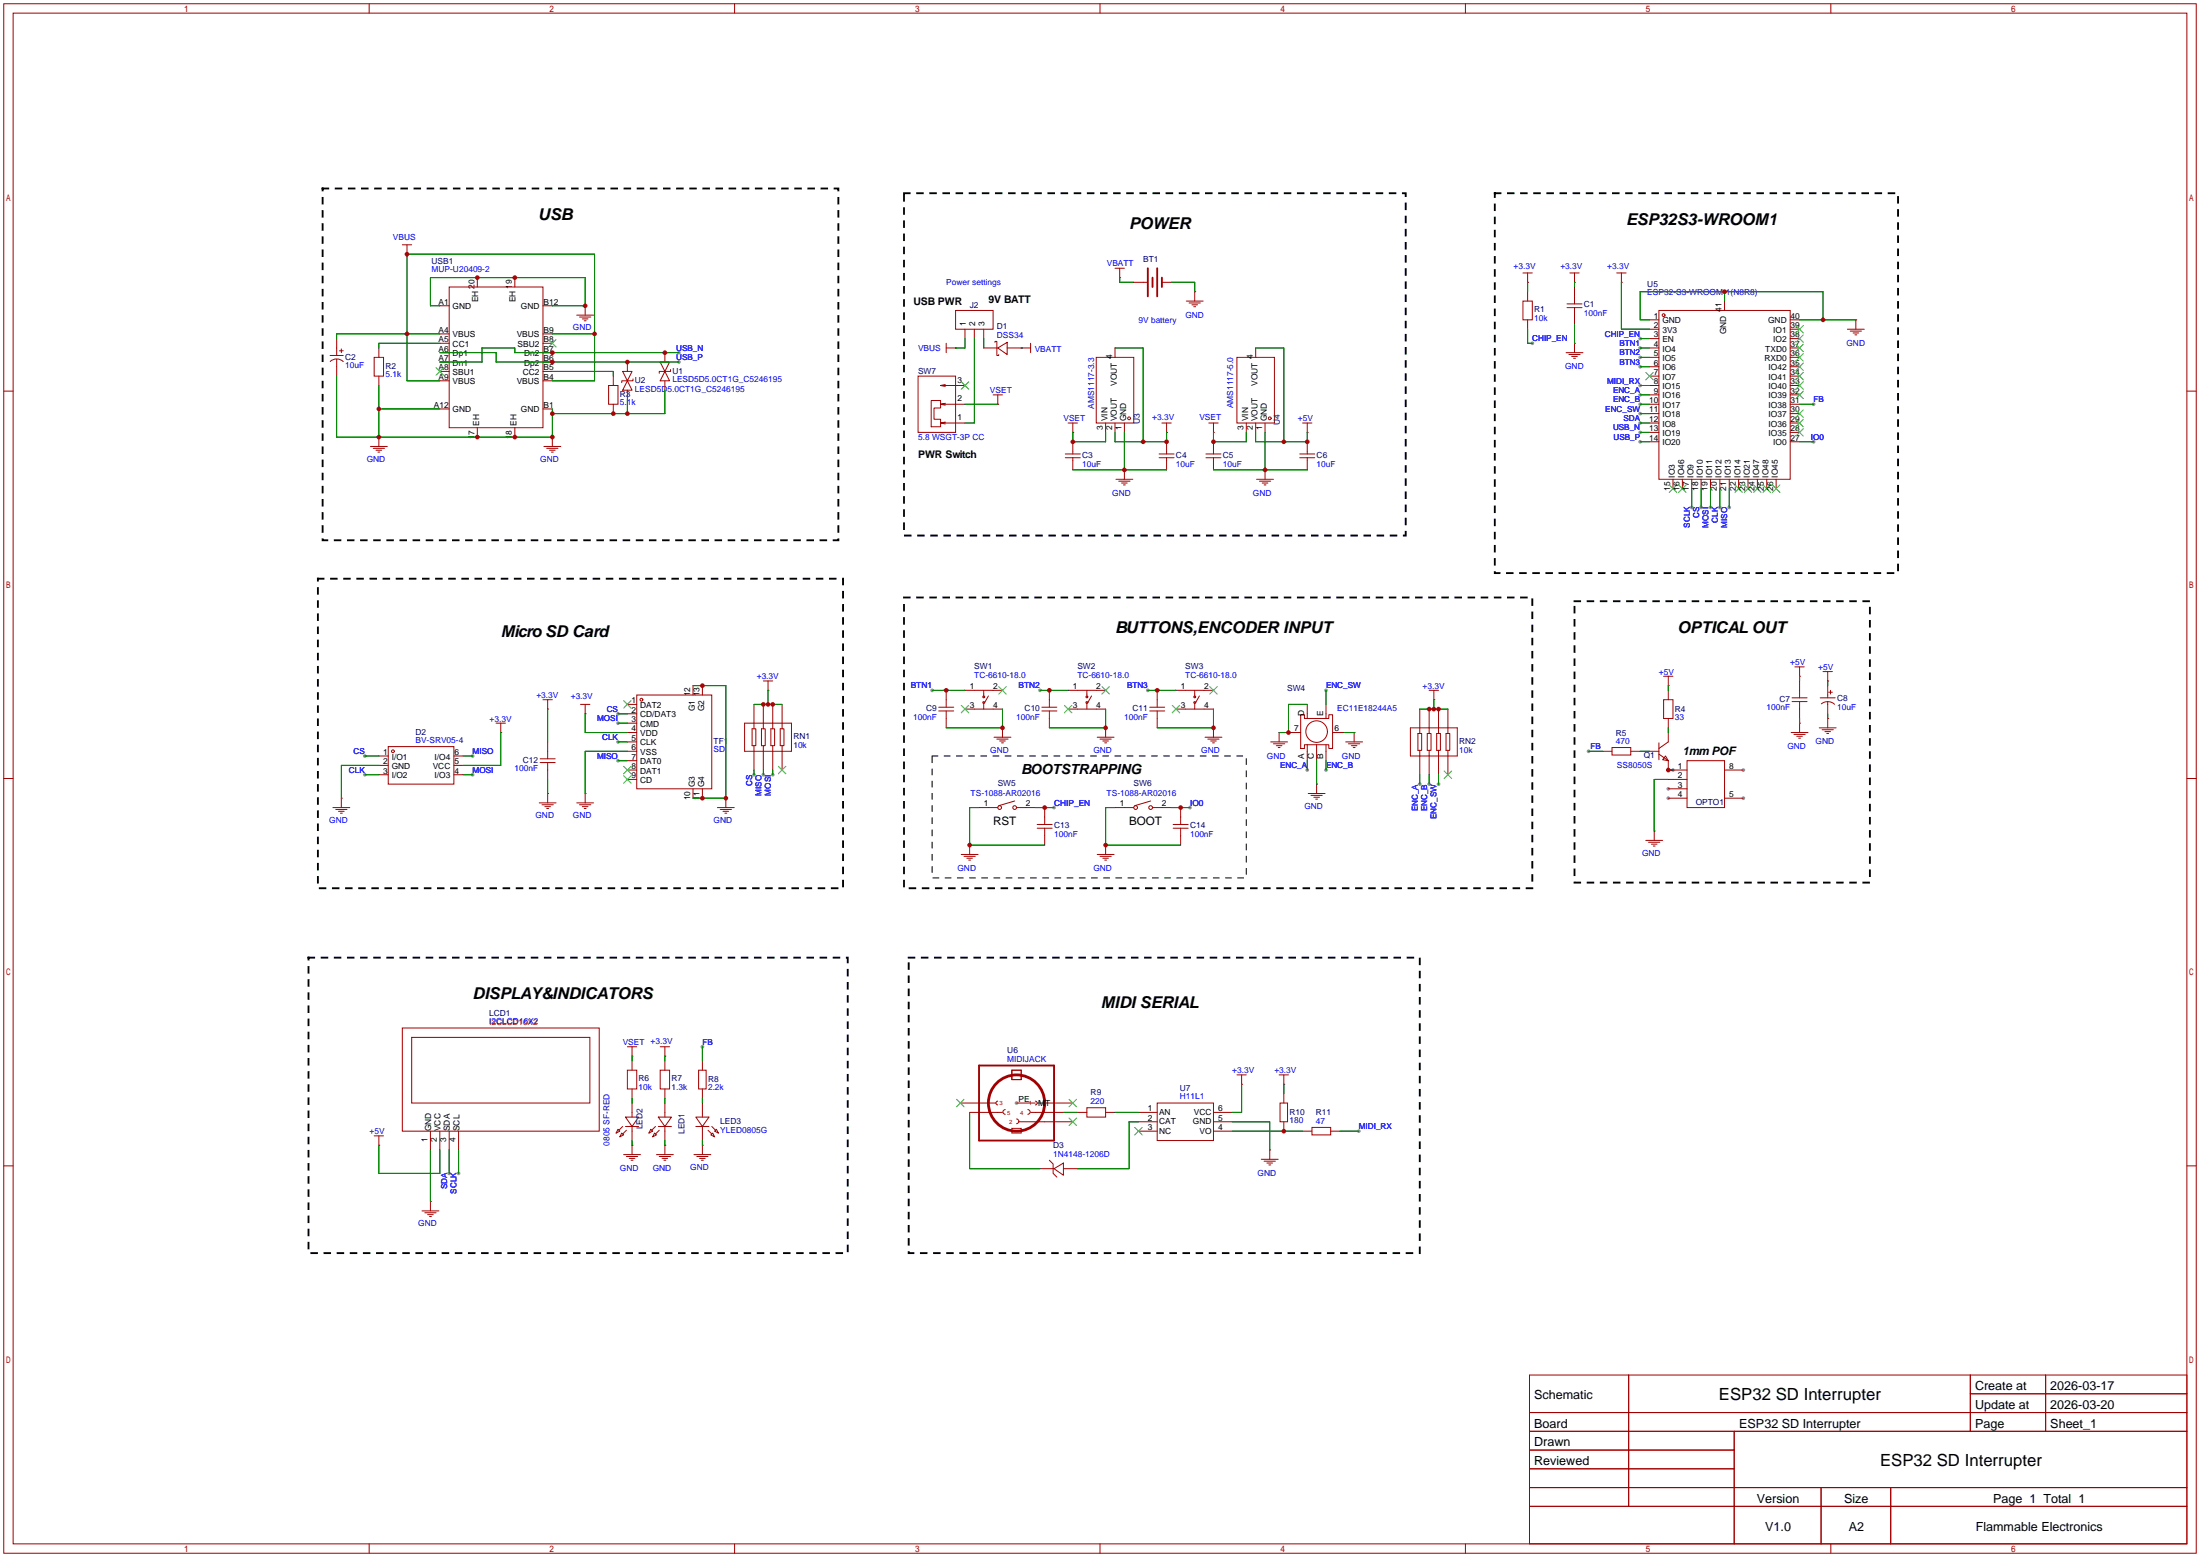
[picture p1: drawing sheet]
<svg xmlns="http://www.w3.org/2000/svg" width="596mm" height="422mm" viewBox="0 0 596 422" stroke-linecap="round" stroke-linejoin="round" font-family="sans-serif">
<g fill="#999">
<circle cx="275.3" cy="298.7" r=".51"/>
<circle cx="472.2" cy="208.5" r=".51"/>
<circle cx="472.2" cy="216.2" r=".51"/>
<circle cx="451.9" cy="216.2" r=".51"/>
<circle cx="451.9" cy="213.6" r=".51"/>
<circle cx="183.9" cy="98" r=".51"/>
<circle cx="183.9" cy="95.5" r=".51"/>
<circle cx="444.2" cy="91.7" r=".51"/>
<circle cx="285.5" cy="218.7" r=".51"/>
<circle cx="491.2" cy="119.6" r=".51"/>
<circle cx="322.3" cy="218.7" r=".51"/>
<circle cx="415" cy="93" r=".51"/>
<circle cx="444.2" cy="117.1" r=".51"/>
<circle cx="444.2" cy="119.6" r=".51"/>
<circle cx="444.2" cy="114.6" r=".51"/>
<circle cx="458.2" cy="137.4" r=".51"/>
<circle cx="444.2" cy="94.2" r=".51"/>
<circle cx="444.2" cy="96.8" r=".51"/>
<circle cx="444.2" cy="99.3" r=".51"/>
<circle cx="310.9" cy="186.9" r=".51"/>
<circle cx="281.7" cy="186.9" r=".51"/>
<circle cx="252.5" cy="186.9" r=".51"/>
<circle cx="491.2" cy="109.5" r=".51"/>
<circle cx="430.3" cy="203.5" r=".51"/>
<circle cx="121.7" cy="317.8" r=".51"/>
<circle cx="124.2" cy="317.8" r=".51"/>
<circle cx="460.8" cy="137.4" r=".51"/>
<circle cx="463.3" cy="137.4" r=".51"/>
<circle cx="468.4" cy="137.4" r=".51"/>
<circle cx="465.8" cy="137.4" r=".51"/>
<circle cx="167.4" cy="193.3" r=".51"/>
<circle cx="167.4" cy="195.8" r=".51"/>
<circle cx="167.4" cy="200.9" r=".51"/>
<circle cx="167.4" cy="206" r=".51"/>
<circle cx="98.8" cy="204.7" r=".51"/>
<circle cx="98.8" cy="209.8" r=".51"/>
<circle cx="128" cy="209.8" r=".51"/>
<circle cx="128" cy="204.7" r=".51"/>
<circle cx="354.1" cy="208.5" r=".51"/>
<circle cx="359.2" cy="208.5" r=".51"/>
<circle cx="359.2" cy="186.9" r=".51"/>
<circle cx="444.2" cy="112" r=".51"/>
<circle cx="444.2" cy="109.5" r=".51"/>
<circle cx="444.2" cy="106.9" r=".51"/>
<circle cx="204.2" cy="209.8" r=".51"/>
<circle cx="206.8" cy="209.8" r=".51"/>
<circle cx="209.3" cy="209.8" r=".51"/>
<circle cx="384.6" cy="212.3" r=".51"/>
<circle cx="389.6" cy="212.3" r=".51"/>
<circle cx="387.1" cy="212.3" r=".51"/>
<circle cx="368" cy="306.3" r=".51"/>
<circle cx="444.2" cy="104.4" r=".51"/>
<circle cx="453.1" cy="208.5" r=".51"/>
<circle cx="190.2" cy="283.5" r=".51"/>
</g>
<g fill="none" stroke="#a10000" stroke-width=".27">
<path d="M1 1h593.9v419.6h-593.9zM3.6 3.6h588.7v414.5h-588.7zM100 1v2.6M199 1v2.6M297.9 1v2.6M396.9 1v2.6M495.9 1v2.6M109 66.3h2.5M110.2 68.8h.1M110.2 66.3v2.5M121.7 77.7h25.4v38.1h-25.4zM129.3 75.2v2.5"/>
<path d="M139.4 75.2v2.5M302 72.6h2.5M303.3 75.2h.1M303.3 72.6v2.6M307.1 76.5h3.5M314.7 76.5h2.5M323.6 79h.1M323.6 79v2.5M412.5 73.9h2.5M413.8 76.5h.1M413.8 73.9v2.6M413.8 79v2.5"/>
<path d="M425.2 73.9h2.5M426.5 76.5h.1M426.5 73.9v2.6M426.5 77.7v4.6M437.9 73.9h2.5M439.2 76.5h.1M439.2 73.9v2.6M89.4 96.3h3.6M89.4 97.9a2.54 2.54 0 0 1 3.6 0M91.2 91.7v4.6M91.2 97.3v4.6M91.9 95h1.1"/>
<path d="M92.5 94.5v1M101.3 96.8h2.6v5.1h-2.6zM102.6 94.2v2.6M119.1 98h2.6M119.1 95.5h2.6M119.1 93h2.6M119.1 90.4h2.6M119.1 82.8h2.6M147.1 98h2.5M147.1 95.5h2.5M147.1 93h2.5M147.1 90.4h2.5"/>
<path d="M147.1 82.8h2.5M156.2 85.3h4.6M157 85.9h3M157.7 86.4h1.6M158.2 86.9h.5M158.5 82.8h.1M158.5 82.8v2.5M169.9 98v2.6M178.8 98h2.6l-1.3 2.6zM180.1 95.5v2.5M256.3 94.2h2.5M256.3 93v2.5"/>
<path d="M258.8 84.1h10.2v5.1h-10.2zM258.8 94.2h.1M261.4 89.2v2.5M263.9 89.2v2.5M266.4 94.2h3.9M266.4 89.2v2.5M269.5 92.7v-.2h.5v3.8h.5v-.3M270.3 94.2l2.5-1.5v3.3zM272.8 94.2h6.3M276.6 94.2h.1M279.1 93v2.5M296.9 96.8h10.2v17.8h-10.2z"/>
<path d="M302 94.2v2.6M321.3 81.5h4.6M322.1 82h3M322.8 82.5h1.6M323.3 83.1h.5M335 96.8h10.2v17.8h-10.2zM340.1 94.2v2.6M412.5 81.5h2.5v5.1h-2.5zM413.8 86.6v2.6M424.2 95.5h4.6M424.4 83.3h4.1M424.4 82.3h4.1"/>
<path d="M424.9 96h3.1M425.7 96.5h1.5M426.2 97h.5M426.5 93h.1M426.5 83.3v4.6M426.5 93v2.5M446.8 86.6h2.5M446.8 89.2h2.5M446.8 91.7h2.5M446.8 94.2h2.5M446.8 96.8h2.5M446.8 99.3h2.5"/>
<path d="M449.3 84.1h35.6v45.7h-35.6zM467.1 81.5v2.6M484.9 86.6h2.5M484.9 89.2h2.5M484.9 91.7h2.5M484.9 94.2h2.5M484.9 96.8h2.5M484.9 99.3h2.5M500.4 89.2h4.6M501.1 89.7h3.1M501.9 90.2h1.5M502.4 90.7h.5"/>
<path d="M502.7 86.6h.1M502.7 86.6v2.6M1 105.9h2.6M102.6 118.4h.1M102.6 101.9v2.5M102.6 118.4v2.5M119.1 110.7h2.6M119.1 103.1h2.6M119.1 100.6h2.6M129.3 115.8v2.6M139.4 115.8v2.6M147.1 110.7h2.5"/>
<path d="M147.1 103.1h2.5M147.1 100.6h2.5M149.6 118.4h.1M149.6 118.4v2.5M164.8 104.4h2.6v5.1h-2.6zM166.1 101.9v2.5M166.1 109.5v2.5M168.7 100.6h2.5l-1.3 2.5zM169.9 103.1l1.3 2.6h-2.5zM169.9 105.7v2.5M171.4 102.6v.5h-3v.5M180.1 100.6l1.3 2.5h-2.6z"/>
<path d="M180.1 103.1v2.6M181.6 100.1v.5h-3v.5M248.7 101.9h10.1v15.2h-10.1zM252.2 108.5h2.6v2h-1.8v3h1.8v2.1h-2.6zM254.8 104.4l1.2 .2M254.8 109.5l1.2 .2M254.8 114.6l1.2 .2M256 104.1l-1.2 .3h6.6M256 109.2l-1.2 .3h6.6M256 114.3l-1.2 .3h6.6M269 106.9h2.5M270.3 109.5h.1"/>
<path d="M270.3 106.9v2.6M289.3 114.6h2.5M290.6 117.1h.1M290.6 114.6v2.5M290.6 119.6v3.3M299.5 114.6v2.5M302 114.6v2.5M304.5 114.6v2.5M314.7 114.6h2.5M316 117.1h.1M316 114.6v2.5M316 119.6v3.3"/>
<path d="M327.4 114.6h2.5M328.7 117.1h.1M328.7 114.6v2.5M328.7 119.6v3.3M337.6 114.6v2.5M340.1 114.6v2.5M342.6 114.6v2.5M352.8 114.6h2.5M354.1 117.1h.1M354.1 114.6v2.5M354.1 119.6v3.3M446.8 101.9h2.5"/>
<path d="M446.8 104.4h2.5M446.8 106.9h2.5M446.8 109.5h2.5M446.8 112h2.5M446.8 114.6h2.5M446.8 117.1h2.5M446.8 119.6h2.5M484.9 101.9h2.5M484.9 104.4h2.5M484.9 106.9h2.5M484.9 109.5h2.5M484.9 112h2.5"/>
<path d="M484.9 114.6h2.5M484.9 117.1h2.5M484.9 119.6h2.5M592.3 105.9h2.6M100.3 120.9h4.6M101.1 121.4h3M101.9 121.9h1.5M102.4 122.4h.5M147.3 120.9h4.6M148.1 121.4h3M148.8 121.9h1.6M149.4 122.4h.5"/>
<path d="M288.5 124h4.1M288.5 122.9h4.1M290.6 124v3.3M302.3 129.8h4.5M303 130.3h3.1M303.8 130.8h1.5M304.3 131.3h.5M304.5 127.3h.1M304.5 127.3v2.5M313.9 124h4.1M313.9 122.9h4.1M316 124v3.3"/>
<path d="M326.6 124h4.1M326.6 122.9h4.1M328.7 124v3.3M340.4 129.8h4.5M341.1 130.3h3.1M341.9 130.8h1.5M342.4 131.3h.5M342.6 127.3h.1M342.6 127.3v2.5M352 124h4.1M352 122.9h4.1M354.1 124v3.3"/>
<path d="M453.1 129.8v2.5M455.7 129.8v2.5M458.2 129.8v2.5M460.8 129.8v2.5M463.3 129.8v2.5M465.8 129.8v2.5M468.4 129.8v2.5M470.9 129.8v2.5M473.5 129.8v2.5M476 129.8v2.5M478.5 129.8v2.5M481.1 129.8v2.5"/>
<path d="M134.4 195.8h2.5M135.6 198.4h.1M135.6 195.8v2.6M147.1 189.5h2.5M148.3 192h.1M148.3 189.5v2.5M157.2 190.8h2.6M158.5 193.3h.1M158.5 190.8v2.5M169.9 198.4h2.6M169.9 195.8h2.6M169.9 193.3h2.6"/>
<path d="M169.9 190.8h2.6M172.5 188.2h20.3v25.4h-20.3zM187.7 185.7v2.5M190.2 185.7v2.5M201.7 195.8h12.7v7.7h-12.7zM203.7 197.4h1v4.5h-1zM204.2 190.8v6.6M206.2 197.4h1.1v4.5h-1.1zM206.8 190.8v6.6M206.8 184.4h2.5M208 186.9h.1M208 184.4v2.5"/>
<path d="M208.8 197.4h1v4.5h-1zM209.3 190.8v6.6M211.3 197.4h1v4.5h-1zM211.8 190.8v6.6M254.3 192.5h4M254.3 191.5h4M256.3 186.9v4.6M256.3 192.5v4.6M261.4 192h10.1M261.4 186.9h10.1M266.4 186.9v1.8M266.4 190.2v1.8"/>
<path d="M267.7 188.5l-1 1.7M269.2 199.6h4.6M271.5 197.1h.1M271.5 197.1v2.5M282.2 192.5h4.1M282.2 191.5h4.1M284.2 186.9v4.6M284.2 192.5v4.6M289.3 192h10.2M289.3 186.9h10.2M294.4 186.9v1.8M294.4 190.2v1.8"/>
<path d="M295.7 188.5l-1.1 1.7M297.2 199.6h4.6M299.5 197.1h.1M299.5 197.1v2.5M311.4 192.5h4.1M311.4 191.5h4.1M313.4 186.9v4.6M313.4 192.5v4.6M318.5 192h10.2M318.5 186.9h10.2M323.6 186.9v1.8M323.6 190.2v1.8"/>
<path d="M324.9 188.5l-1.1 1.7M326.4 199.6h4.6M328.7 197.1h.1M328.7 197.1v2.5M346.5 198.4h.1M346.5 198.4v2.5M349 198.4h3.3M352.3 193.5h1v1.1h6.6v-1.1h1v9.2h-1v-1h-6.6v1h-1zM354.1 190.8v3.8M359.2 190.8v3.8M360.9 198.4h3.3M366.8 198.4h.1"/>
<path d="M366.8 198.4v2.5M382 197.1h12.7v7.6h-12.7zM384 198.6h1.1v4.6h-1.1zM384.6 192v6.6M386.6 198.6h1v4.6h-1zM387.1 186.9h2.5M387.1 192v6.6M388.4 189.5h.1M388.4 186.9v2.6M389.1 198.6h1v4.6h-1zM389.6 192v6.6M391.7 198.6h1v4.6h-1z"/>
<path d="M392.2 192v6.6M450.6 189.5h2.5v5.1h-2.5zM450.6 183.1h2.5M451.9 185.7h.1M451.9 198.4v2.5l-2.6 1.8M451.9 183.1v2.6M451.9 186.9v2.6M451.9 194.6v2.5M485.1 198.4h4.6M485.4 189h4.1M485.4 190h4.1M485.9 198.9h3"/>
<path d="M486.2 180.6h2.5M486.7 199.4h1.5M487.2 199.9h.5M487.4 183.1h.1M487.4 195.8h.1M487.4 180.6v2.5M487.4 184.4v4.6M487.4 190v4.6M487.4 195.8v2.6M492.8 197.1h4.5M493 189h4.1M493.3 190.6a2.74 2.74 0 0 1 3.6 .1"/>
<path d="M493.5 197.6h3.1M493.8 181.9h2.5M494.3 198.1h1.5M494.8 198.6h.5M495 184.4h.1M495 194.6h.1M495 181.9v2.5M495 185.7v3.3M495 190v3.3M495 194.6v2.5M495.3 187.5h1M495.8 186.9v1.1"/>
<path d="M1 210.8h2.6M90.2 218.7h4.5M90.9 219.2h3.1M91.7 219.7h1.5M92.5 216.2h.1M92.5 216.2v2.5M102.6 204.7h2.6M102.6 207.3h2.6M102.6 209.8h2.6M105.2 202.2h17.7v10.1h-17.7zM122.9 204.7h2.6M122.9 207.3h2.6"/>
<path d="M122.9 209.8h2.6M146 217.4h4.6M146.3 205.5h4.1M146.3 206.5h4.1M146.8 217.9h3.1M147.6 218.4h1.5M148.1 218.9h.5M148.3 214.9h.1M148.3 200.9v4.6M148.3 206.5v4.6M148.3 214.9v2.5M156.2 217.4h4.6"/>
<path d="M157 217.9h3M157.7 218.4h1.6M158.2 218.9h.5M158.5 214.9h.1M158.5 214.9v2.5M169.9 203.5h2.6M169.9 211.1h2.6M169.9 208.5h2.6M169.9 206h2.6M169.9 200.9h2.6M187.7 213.6v2.6M190.2 213.6v2.6"/>
<path d="M194.3 218.7h4.6M195.1 219.2h3M195.8 219.7h1.6M196.6 216.2h.1M196.6 216.2v2.5M204.2 201.9v6.6M206.8 201.9v6.6M209.3 201.9v6.6M211.8 201.9v6.6M265.2 218.7h5.1M270 200.2h3M270.8 200.7h1.5"/>
<path d="M271.3 201.2h.5M274.8 216.9l-4.3 1.3M275.3 218.7h5.1M283 218.7v4.6M297.9 200.2h3.1M298.7 200.7h1.5M299.2 201.2h.5M302 218.7h5.1M311.7 216.9l-4.4 1.3M312.2 218.7h5M319.8 218.7v4.6M327.2 200.2h3"/>
<path d="M327.9 200.7h1.5M328.4 201.2h.5M344.2 200.9h4.5M344.9 201.4h3.1M345.7 201.9h1.5M346.2 202.4h.5M354.1 201.7v4.3M354.3 214.9h4.6M355.1 215.4h3M355.9 215.9h1.5M356.4 216.4h.5M356.6 212.3h.1"/>
<path d="M356.6 201.7v4.3M356.6 212.3v2.6M359.2 201.7v4.3M364.5 200.9h4.6M365.3 201.4h3M366 201.9h1.5M366.5 202.4h.5M384.6 203.2v6.6M387.1 203.2v6.6M389.6 203.2v6.6M392.2 203.2v6.6M434.1 203.5h2.5"/>
<path d="M436.6 202.4h5.1v2.1h-5.1zM441.7 203.5h2.5M446.8 203.5h2.5M449.3 201.2v4.5M449.3 204.2l2.6 1.8M451.1 204.7l.8 1.3-1.6-.3zM451.9 206v2.5h5M451.9 211.1h5M451.9 216.2h5M451.9 213.6h5M456.9 206h10.2v12.7h-10.2zM467.1 208.5h5.1"/>
<path d="M467.1 216.2h5.1M592.3 210.8h2.6M92.2 220.2h.5M196.3 220.2h.5M260.3 231.4h4.6M261.1 231.9h3.1M261.9 232.4h1.5M262.4 232.9h.5M262.6 228.9h.1M262.6 228.9v2.5M280.9 224.3h4.1M280.9 223.3h4.1"/>
<path d="M283 224.3v4.6M297.2 231.4h4.6M297.9 231.9h3.1M298.7 232.4h1.5M299.2 232.9h.5M299.5 228.9h.1M299.5 228.9v2.5M317.8 224.3h4M317.8 223.3h4M319.8 224.3v4.6M445.8 227.6h4.5M446.5 228.1h3.1"/>
<path d="M447.3 228.6h1.5M447.8 229.1h.5M448.1 225h.1M448.1 225v2.6M109 278.4h53.3v27.9h-53.3zM111.5 280.9h48.3v17.8h-48.3zM169.9 289.8h2.6v5.1h-2.6zM169.9 283.5h2.6M171.2 286h.1M171.2 283.5v2.5M171.2 287.3v2.5M171.2 294.9v2.5"/>
<path d="M171.2 298.7v3.8M178.8 289.8h2.6v5.1h-2.6zM178.8 283.5h2.6M180.1 286h.1M180.1 283.5v2.5M180.1 287.3v2.5M180.1 294.9v2.5M180.1 298.7v3.8M189.2 289.8h2.1v5.1h-2.1zM190.2 287.3v2.5M190.2 294.9v2.5M190.2 298.7v3.8"/>
<path d="M260.1 298.7h9.6M270.3 298.2a.51 .51 0 0 0-.6 .5 .51 .51 0 0 0 .6 .5M274.1 289.8h2.5v2.6h-2.5zM275.3 298.7h5.1M280.4 298.2a.51 .51 0 0 1 .5 .5 .51 .51 0 0 1-.5 .5M280.9 298.7h9.7M294.4 300h5.1v2.5h-5.1zM313.4 298.7h15.3v10.2h-15.3zM335 291.1h2.6M336.3 293.6h.1M336.3 291.1v2.5M346.5 291.1h2.5"/>
<path d="M346.7 298.7h2v5.1h-2zM347.7 293.6h.1M347.7 291.1v2.5M347.7 296.2v2.5M1 315.7h2.6M101.3 307.6h2.6M102.6 310.1h.1M102.6 307.6v2.5M116.6 306.3v5.1M119.1 306.3v5.1M121.7 306.3v5.1M124.2 306.3v5.1"/>
<path d="M167.4 305.8l.5 .5-1 .5zM168.4 306.8l.5 .5-1 .5zM168.7 305.1l-1.1 1M168.9 312.7h4.6M169.4 302.5h3.6l-1.8 2.6zM169.4 305.1h3.6M169.7 306.1l-1 1M169.7 313.2h3M170.4 313.7h1.6M170.9 314.2h.5M171.2 310.1h.1M171.2 305.1v3.8"/>
<path d="M171.2 310.1v2.6M176.3 305.8l.5 .5-1 .5zM177.3 306.8l.5 .5-1 .5zM177.5 305.1l-1 1M177.8 312.7h4.6M178.3 302.5h3.6l-1.8 2.6zM178.3 305.1h3.6M178.6 306.1l-1.1 1M178.6 313.2h3M179.3 313.7h1.5M179.8 314.2h.5M180.1 310.1h.1"/>
<path d="M180.1 305.1v3.8M180.1 310.1v2.6M188 312.7h4.5M188.5 302.5h3.5l-1.8 2.6zM188.5 305.1h3.5M188.7 313.2h3.1M189.5 313.7h1.5M190 314.2h.5M190.2 310.1h.1M190.2 305.1v3.8M190.2 310.1v2.6M191.8 306.1l1 1"/>
<path d="M192.8 305.1l1 1M193 306.8l.5 1-1-.5zM193.5 306.3l.6-.5 .5 1zM262.6 301.2h8.9M272.3 300.5a.64 .64 0 0 0-.6 .6 .64 .64 0 0 0 .6 .7M274.1 305.6h2.5v1.2h-2.5zM275.3 303a.63 .63 0 0 1 .7 .7 .63 .63 0 0 1-.7 .6M275.8 303.8h14.8M278.4 300.5a.64 .64 0 0 1 .6 .6 .64 .64 0 0 1-.6 .7M279.1 301.2h8.9M281.7 316.5h3.8M284.2 314.2l1 1v2.6l1.1 1"/>
<path d="M285.5 316.5l2.5-1.5v3.3zM288 316.5h3.8M291.8 301.2h2.6M299.5 301.2h2.5M308.4 306.3h5M308.4 301.2h5M308.4 303.8h5M328.7 306.3h5.1M328.7 301.2h5.1M328.7 303.8h5.1M341.6 313.9h4.6M342.4 314.5h3"/>
<path d="M343.2 315h1.5M343.7 315.5h.5M343.9 311.4h.1M343.9 311.4v2.5M347.7 303.8v2.5M352.8 306.3h2.5M355.3 305.3h5.1v2h-5.1zM360.4 306.3h2.6M592.3 315.7h2.6M114.3 327.9h4.6M115.1 328.4h3M115.8 328.9h1.5"/>
<path d="M116.3 329.4h.5M116.6 325.4h.1M116.6 325.4v2.5M414.3 372.4h178v45.7h-178zM441.1 372.4v35.5M533.7 372.4v15.2M533.7 377.4h58.6M554.1 372.4v15.2M414.3 382.5h178M414.3 387.6h178M414.3 392.7h55.4M414.3 397.8h55.4"/>
<path d="M469.7 387.6v30.5M100 418.1v2.5M199 418.1v2.5M297.9 418.1v2.5M396.9 418.1v2.5M414.3 402.8h178M414.3 407.9h178M493.2 402.8v15.3M495.9 418.1v2.5M512.1 402.8v15.3"/>
<circle cx="450.6" cy="85.3" r=".38"/>
<circle cx="305.8" cy="113.3" r=".38"/>
<circle cx="343.9" cy="113.3" r=".38"/>
<circle cx="173.7" cy="189.5" r=".38"/>
<circle cx="266.4" cy="188.7" r=".25"/>
<circle cx="266.4" cy="190.2" r=".25"/>
<circle cx="294.4" cy="188.7" r=".25"/>
<circle cx="294.4" cy="190.2" r=".25"/>
<circle cx="323.6" cy="190.2" r=".25"/>
<circle cx="323.6" cy="188.7" r=".25"/>
<circle cx="356.6" cy="198.1" r="2.92"/>
<circle cx="106.4" cy="203.5" r=".38"/>
<circle cx="270.8" cy="218.7" r=".51"/>
<circle cx="274.8" cy="218.7" r=".51"/>
<circle cx="307.6" cy="218.7" r=".51"/>
<circle cx="311.7" cy="218.7" r=".51"/>
</g>
<g fill="none" stroke="#3c3" stroke-width=".27">
<path d="M118.1 99.6l2 2M120.1 99.6l-2 2M148.6 91.9l2 2.1M150.6 91.9l-2 2.1M486.4 98.3l2 2M486.4 95.8l2 2M486.4 93.2l2 2M486.4 90.7l2 2M486.4 88.1l2 2.1M488.4 98.3l-2 2M488.4 95.8l-2 2M488.4 93.2l-2 2"/>
<path d="M488.4 90.7l-2 2M488.4 88.1l-2 2.1M260.3 103.4l2.1 2M262.4 103.4l-2.1 2M445.8 100.8l2 2.1M447.8 100.8l-2 2.1M486.4 116.1l2 2M486.4 113.5l2 2.1M486.4 111l2 2M486.4 105.9l2 2M486.4 103.4l2 2M486.4 100.8l2 2.1"/>
<path d="M488.4 116.1l-2 2M488.4 113.5l-2 2.1M488.4 111l-2 2M488.4 105.9l-2 2M488.4 103.4l-2 2M488.4 100.8l-2 2.1M452.1 131.3l2.1 2M454.2 131.3l-2.1 2M454.7 131.3l2 2M456.7 131.3l-2 2M469.9 131.3l2 2M471.9 131.3l-2 2"/>
<path d="M472.4 131.3l2.1 2M474.5 131.3l-2.1 2M475 131.3l2 2M477 131.3l-2 2M477.5 131.3l2.1 2M479.6 131.3l-2.1 2M480.1 131.3l2 2M482.1 131.3l-2 2M168.9 189.7l2 2.1M170.9 189.7l-2 2.1M260.3 191l2.1 2M262.4 191l-2.1 2"/>
<path d="M270.5 185.9l2 2.1M272.5 185.9l-2 2.1M288.3 191l2 2M290.3 191l-2 2M298.4 185.9l2.1 2.1M300.5 185.9l-2.1 2.1M317.5 191l2 2M319.5 191l-2 2M327.7 185.9l2 2.1M329.7 185.9l-2 2.1M168.9 210.1l2 2M168.9 207.5l2 2"/>
<path d="M170.9 210.1l-2 2M170.9 207.5l-2 2M210.8 207.5l2.1 2M212.9 207.5l-2.1 2M391.2 208.8l2 2M393.2 208.8l-2 2M259.1 297.7l2 2M261.1 297.7l-2 2M289.6 297.7l2 2M291.6 297.7l-2 2M289.6 302.8l2 2M291.6 302.8l-2 2"/>
<path d="M307.3 305.3l2.1 2M309.4 305.3l-2.1 2"/>
</g>
<path d="M310.9 72.6v7.7M312.2 75.2v2.5M313.4 72.6v7.7M314.7 75.2v2.5M265.2 288.5h20.3v20.4h-20.3z" fill="none" stroke="#a10000" stroke-width=".51"/>
<circle cx="275.3" cy="298.7" r="7.6" fill="none" stroke="#a10000" stroke-width=".76"/>
<path d="M87.4 51.1h139.7v95.2h-139.7zM244.9 52.3h135.8v92.7h-135.8zM404.9 52.3h109.2v102.9h-109.2zM86.1 156.7h142.2v83.8h-142.2zM244.9 161.8h170.1v78.7h-170.1zM426.5 162.8h80v76.2h-80zM83.6 259.3h146v80h-146zM246.1 259.3h138.5v80h-138.5z" fill="none" stroke="#000" stroke-width=".51" stroke-dasharray="1.5 2"/>
<path d="M252.5 204.7h85.1v33h-85.1z" fill="none" stroke="#000" stroke-width=".27" stroke-dasharray="1.5 1.8"/>
<g fill="none" stroke="#008700" stroke-width=".27">
<path d="M303.3 75.2v1.3h3.8M317.2 76.5h6.4v2.5M413.8 76.5v2.5M426.5 76.5v1.2M439.2 76.5v12.7h7.6M467.1 79v2.5M119.1 93h-16.5v1.2M119.1 90.4h-27.9v1.3M119.1 82.8h-2.5v-7.6h41.9v7.6h-8.9M119.1 95.5h15.3v2.5h49.5M149.6 90.4h11.4M183.9 95.5h-44.5v-1.3h-8.8v3.8h-11.5"/>
<path d="M261.4 91.7v2.5h-2.6M263.9 91.7v22.9h-2.5M266.4 91.7v2.5M276.6 94.2h.1M302 94.2h7.6v25.4M340.1 94.2h7.6v25.4M413.8 89.2v3.8h1.2M426.5 87.9v5.1M444.2 94.2h2.6M444.2 91.7h2.6M444.2 96.8h2.6M444.2 99.3h2.6"/>
<path d="M446.8 86.6h-2.6v-7.6h49.6v7.6M487.4 86.6h15.3M91.2 101.9v16.5h58.4v-7.7M102.6 110.7h16.5M102.6 104.4v14M119.1 103.1h-8.9v-34.3h50.8v34.3h-11.4M149.6 100.6h16.5v1.3M169.9 108.2v3.8M180.1 105.7v6.3h-30.5M261.4 109.5h8.9M290.6 117.1v2.5h8.9v-2.5M302 117.1v2.5h14v-2.5"/>
<path d="M304.5 117.1v10.2M328.7 117.1v2.5h8.9v-2.5M340.1 117.1v2.5h14v-2.5M342.6 117.1v10.2M444.2 112h2.6M444.2 119.6h2.6M444.2 117.1h2.6M444.2 114.6h2.6M444.2 109.5h2.6M444.2 106.9h2.6M444.2 104.4h2.6M487.4 119.6h3.8"/>
<path d="M487.4 109.5h3.8M290.6 127.3h25.4M328.7 127.3h25.4M458.2 132.3v5.1M460.8 132.3v5.1M463.3 132.3v5.1M465.8 132.3v5.1M468.4 132.3v5.1M135.6 198.4v8.9h-10.1M148.3 192v8.9M158.5 193.3v5.1h11.4M167.4 193.3h2.5"/>
<path d="M167.4 195.8h2.5M187.7 185.7h8.9v30.5h-8.9M204.2 190.8h7.6M208 186.9v3.9M252.5 186.9h8.9M271.5 192v5.1h-15.2M281.7 186.9h7.6M299.5 192v5.1h-15.3M310.9 186.9h7.6M328.7 192v5.1h-15.3M354.1 190.8h-5.1v7.6h-2.5M359.2 186.9v3.9"/>
<path d="M364.2 198.4h2.6M384.6 192h7.6M388.4 189.5v2.5M451.9 185.7v1.2M451.9 197.1v1.3M487.4 183.1v1.3M487.4 194.6v1.2M495 184.4v1.3M495 193.3v1.3M98.8 204.7h3.8M98.8 209.8h3.8M102.6 207.3h-10.1v8.9"/>
<path d="M125.5 204.7h2.5M125.5 209.8h2.5M148.3 211.1v3.8M167.4 200.9h2.5M167.4 206h2.5M169.9 203.5h-11.4v11.4M204.2 208.5v1.3M206.8 208.5v1.3M209.3 208.5v1.3M265.2 218.7h-2.6v10.2h20.4M280.4 218.7h5.1M302 218.7h-2.5v10.2h20.3"/>
<path d="M317.2 218.7h5.1M354.1 206v2.5M356.6 206v6.3M359.2 206v2.5M384.6 209.8v2.5M387.1 209.8v2.5M389.6 209.8v2.5M430.3 203.5h3.8M444.2 203.5h2.6M451.9 211.1h-3.8v13.9M451.9 208.5h1.2M171.2 286v1.3"/>
<path d="M171.2 297.4v1.3M180.1 286v1.3M180.1 297.4v1.3M190.2 283.5v3.8M190.2 297.4v1.3M336.3 293.6v7.6h-2.5M347.7 293.6v2.6M102.6 310.1v7.7h16.5v-6.4M116.6 311.4v14M121.7 311.4v6.4M124.2 311.4v6.4M171.2 308.9v1.2"/>
<path d="M180.1 308.9v1.2M190.2 308.9v1.2M262.6 301.2v15.3h19.1M288 301.2h3.8M302 301.2h6.4M308.4 303.8h-2.6v12.7h-14M333.8 303.8h10.1v7.6M333.8 306.3h19M363 306.3h5"/>
</g>
<g fill="#c00">
<circle cx="467.1" cy="79" r=".63"/>
<circle cx="493.8" cy="86.6" r=".63"/>
<circle cx="102.6" cy="110.7" r=".63"/>
<circle cx="102.6" cy="118.4" r=".63"/>
<circle cx="129.3" cy="118.4" r=".63"/>
<circle cx="166.1" cy="112" r=".63"/>
<circle cx="169.9" cy="112" r=".63"/>
<circle cx="149.6" cy="112" r=".63"/>
<circle cx="149.6" cy="118.4" r=".63"/>
<circle cx="139.4" cy="118.4" r=".63"/>
<circle cx="161" cy="90.4" r=".63"/>
<circle cx="110.2" cy="68.8" r=".63"/>
<circle cx="110.2" cy="90.4" r=".63"/>
<circle cx="158.5" cy="82.8" r=".63"/>
<circle cx="139.4" cy="75.2" r=".63"/>
<circle cx="129.3" cy="75.2" r=".63"/>
<circle cx="149.6" cy="98" r=".63"/>
<circle cx="169.9" cy="98" r=".63"/>
<circle cx="149.6" cy="95.5" r=".63"/>
<circle cx="180.1" cy="95.5" r=".63"/>
<circle cx="316" cy="119.6" r=".63"/>
<circle cx="309.6" cy="119.6" r=".63"/>
<circle cx="304.5" cy="127.3" r=".63"/>
<circle cx="290.6" cy="119.6" r=".63"/>
<circle cx="283" cy="218.7" r=".63"/>
<circle cx="262.6" cy="228.9" r=".63"/>
<circle cx="299.5" cy="228.9" r=".63"/>
<circle cx="319.8" cy="218.7" r=".63"/>
<circle cx="313.4" cy="186.9" r=".63"/>
<circle cx="284.2" cy="186.9" r=".63"/>
<circle cx="256.3" cy="186.9" r=".63"/>
<circle cx="271.5" cy="197.1" r=".63"/>
<circle cx="299.5" cy="197.1" r=".63"/>
<circle cx="328.7" cy="197.1" r=".63"/>
<circle cx="342.6" cy="127.3" r=".63"/>
<circle cx="328.7" cy="119.6" r=".63"/>
<circle cx="347.7" cy="119.6" r=".63"/>
<circle cx="354.1" cy="119.6" r=".63"/>
<circle cx="196.6" cy="216.2" r=".63"/>
<circle cx="190.2" cy="185.7" r=".63"/>
<circle cx="190.2" cy="216.2" r=".63"/>
<circle cx="349" cy="198.4" r=".63"/>
<circle cx="206.8" cy="190.8" r=".63"/>
<circle cx="209.3" cy="190.8" r=".63"/>
<circle cx="208" cy="190.8" r=".63"/>
<circle cx="389.6" cy="192" r=".63"/>
<circle cx="387.1" cy="192" r=".63"/>
<circle cx="388.4" cy="192" r=".63"/>
<circle cx="347.7" cy="306.3" r=".63"/>
<circle cx="451.9" cy="208.5" r=".63"/>
</g>
<g font-size="4.5">
<text x="465.6" y="379.3">ESP32 SD Interrupter</text>
<text x="509.2" y="397">ESP32 SD Interrupter</text>
</g>
<g font-size="4.4">
<text x="145.8" y="59.6">USB</text>
<text x="305.8" y="62.1">POWER</text>
<text x="440.4" y="60.8">ESP32S3-WROOM1</text>
<text x="135.6" y="172.6">Micro SD Card</text>
<text x="302" y="171.3">BUTTONS,ENCODER INPUT</text>
<text x="454.4" y="171.3">OPTICAL OUT</text>
<text x="128" y="270.4">DISPLAY&amp;INDICATORS</text>
<text x="298.2" y="272.9">MIDI SERIAL</text>
</g>
<text font-size="3.8" x="276.6" y="209.5">BOOTSTRAPPING</text>
<g font-size="3.4">
<text x="534.9" y="376.4">Create at</text>
<text x="555.3" y="376.4">2026-03-17</text>
<text x="415.5" y="379">Schematic</text>
<text x="534.9" y="381.5">Update at</text>
<text x="555.3" y="381.5">2026-03-20</text>
<text x="415.5" y="386.6">Board</text>
<text x="471.1" y="386.6">ESP32 SD Interrupter</text>
<text x="534.9" y="386.6">Page</text>
<text x="555.3" y="386.6">Sheet_1</text>
<text x="415.5" y="391.7">Drawn</text>
<text x="415.5" y="396.7">Reviewed</text>
<text x="475.8" y="406.9">Version</text>
<text x="499.5" y="406.9">Size</text>
<text x="539.9" y="406.9">Page 1 Total 1</text>
<text x="478.1" y="414.5">V1.0</text>
<text x="500.7" y="414.5">A2</text>
<text x="535.1" y="414.5">Flammable Electronics</text>
</g>
<g font-size="3.1">
<text x="455.7" y="204.5">1mm POF</text>
<text x="269" y="223.5">RST</text>
<text x="305.8" y="223.5">BOOT</text>
</g>
<g font-size="2.8">
<text x="247.4" y="82.6">USB PWR</text>
<text x="267.7" y="82.1">9V BATT</text>
<text x="248.7" y="124">PWR Switch</text>
</g>
<g font-size="2.3" fill="#00f">
<text x="106.4" y="65.1">VBUS</text>
<text x="116.9" y="73.7">MUP-U20409-2</text>
<text x="256.3" y="77.2">Power settings</text>
<text x="299.8" y="72.1">VBATT</text>
<text x="410" y="72.7">+3.3V</text>
<text x="422.7" y="72.7">+3.3V</text>
<text x="435.4" y="72.7">+3.3V</text>
<text x="446.2" y="80">ESP32-S3-WROOM-1(N8R8)</text>
<text x="155.2" y="89.5">GND</text>
<text x="308.4" y="87.3">9V battery</text>
<text x="321.1" y="86.1">GND</text>
<text x="415.5" y="87">10k</text>
<text x="429" y="85.7">100nF</text>
<text x="248.7" y="95">VBUS</text>
<text x="270" y="91.5">DSS34</text>
<text x="280.2" y="95.3">VBATT</text>
<text x="500.1" y="93.7">GND</text>
<text x="93.5" y="99.7">10uF</text>
<text x="423.9" y="100">GND</text>
<text x="104.4" y="102.2">5.1k</text>
<text x="172" y="106">LESD5D5.0CT1G_C5246195</text>
<text x="182.1" y="103.5">LESD5D5.0CT1G_C5246195</text>
<text x="268.1" y="106.4">VSET</text>
<text x="167.9" y="109.8">5.1k</text>
<text x="296.4" y="110.7" transform="rotate(-90 296.4 110.7)">AMS1117-3.3</text>
<text x="312.1" y="113.8">+3.3V</text>
<text x="324.9" y="113.8">VSET</text>
<text x="334" y="110.5" transform="rotate(-90 334 110.5)">AMS1117-5.0</text>
<text x="248.7" y="119.1">5.8 WSGT-3P CC</text>
<text x="288" y="114">VSET</text>
<text x="351.5" y="114.1">+5V</text>
<text x="99.3" y="125.1">GND</text>
<text x="146.3" y="125.1">GND</text>
<text x="293.1" y="126.4">10uF</text>
<text x="318.5" y="126.4">10uF</text>
<text x="331.2" y="126.4">10uF</text>
<text x="356.6" y="126.4">10uF</text>
<text x="301.2" y="134.3">GND</text>
<text x="339.3" y="134.3">GND</text>
<text x="205" y="184">+3.3V</text>
<text x="263.9" y="183.6">TC-6610-18.0</text>
<text x="291.8" y="183.6">TC-6610-18.0</text>
<text x="321" y="183.6">TC-6610-18.0</text>
<text x="449.3" y="182.7">+5V</text>
<text x="484.9" y="180.2">+5V</text>
<text x="492.5" y="181.4">+5V</text>
<text x="145.3" y="189.1">+3.3V</text>
<text x="154.6" y="189.3">+3.3V</text>
<text x="246.7" y="186.4">BTN1</text>
<text x="275.9" y="186.4">BTN2</text>
<text x="385.3" y="186.5">+3.3V</text>
<text x="132.6" y="195.4">+3.3V</text>
<text x="247.3" y="194.9">100nF</text>
<text x="275.3" y="194.9">100nF</text>
<text x="304.5" y="194.9">100nF</text>
<text x="362.2" y="192.5">EC11E18244A5</text>
<text x="453.6" y="194.9">33</text>
<text x="478.5" y="192.4">100nF</text>
<text x="497.6" y="192.4">10uF</text>
<text x="112.5" y="201.2">BV-SRV05-4</text>
<text x="193.3" y="203.8">SD</text>
<text x="214.9" y="202.6">10k</text>
<text x="268.2" y="203.8">GND</text>
<text x="296.2" y="203.8">GND</text>
<text x="325.4" y="203.8">GND</text>
<text x="395.2" y="203.8">10k</text>
<text x="437.7" y="201.5">470</text>
<text x="484.1" y="202.9">GND</text>
<text x="491.7" y="201.6">GND</text>
<text x="139.4" y="208.9">100nF</text>
<text x="343.2" y="205.4">GND</text>
<text x="363.5" y="205.4">GND</text>
<text x="438" y="207.9">SS8050S</text>
<text x="262.9" y="215.5">TS-1088-AR02016</text>
<text x="299.7" y="215.5">TS-1088-AR02016</text>
<text x="145" y="221.6">GND</text>
<text x="155.2" y="221.6">GND</text>
<text x="285.5" y="218.2">CHIP_EN</text>
<text x="322.3" y="218.2">IO0</text>
<text x="353.3" y="219">GND</text>
<text x="89.2" y="222.8">GND</text>
<text x="193.3" y="222.8">GND</text>
<text x="285.5" y="226.6">100nF</text>
<text x="322.3" y="226.6">100nF</text>
<text x="444.8" y="231.7">GND</text>
<text x="259.3" y="235.9">GND</text>
<text x="296.2" y="235.9">GND</text>
<text x="132.5" y="277.4">I2CLCD16X2</text>
<text x="168.7" y="283">VSET</text>
<text x="176.2" y="282.7">+3.3V</text>
<text x="272.8" y="287.6">MIDIJACK</text>
<text x="333.8" y="290.7">+3.3V</text>
<text x="345.2" y="290.7">+3.3V</text>
<text x="173" y="295.3">10k</text>
<text x="181.9" y="295.2">1.3k</text>
<text x="191.8" y="295.3">2.2k</text>
<text x="295.4" y="299">220</text>
<text x="319.5" y="297.7">H11L1</text>
<text x="349.2" y="304.2">180</text>
<text x="356.4" y="304.3">47</text>
<text x="100.1" y="307.2">+5V</text>
<text x="165.1" y="310.2" transform="rotate(-90 165.1 310.2)">0805 SF-RED</text>
<text x="195.1" y="306.7">YLED0805G</text>
<text x="167.9" y="317.2">GND</text>
<text x="176.8" y="317.2">GND</text>
<text x="186.9" y="316.8">GND</text>
<text x="285.3" y="313.2">1N4148-1206D</text>
<text x="340.6" y="318.4">GND</text>
<text x="113.3" y="332.1">GND</text>
</g>
<g font-size="2.3" fill="#000080">
<text x="116.9" y="71.4">USB1</text>
<text x="309.6" y="71.1">BT1</text>
<text x="446.2" y="77.7">U5</text>
<text x="262.7" y="83.4">J2</text>
<text x="429" y="83.2">C1</text>
<text x="270" y="89.2">D1</text>
<text x="415.5" y="84.5">R1</text>
<text x="93.5" y="97.5">C2</text>
<text x="104.4" y="99.8">R2</text>
<text x="182.1" y="101.3">U1</text>
<text x="248.7" y="101.3">SW7</text>
<text x="167.9" y="107.4">R3</text>
<text x="172" y="103.8">U2</text>
<text x="308.8" y="114.9" transform="rotate(-90 308.8 114.9)">U3</text>
<text x="346.7" y="115.1" transform="rotate(-90 346.7 115.1)">U4</text>
<text x="293.1" y="124">C3</text>
<text x="318.5" y="124">C4</text>
<text x="331.2" y="124">C5</text>
<text x="356.6" y="124">C6</text>
<text x="263.9" y="181.3">SW1</text>
<text x="291.8" y="181.3">SW2</text>
<text x="321" y="181.3">SW3</text>
<text x="348.6" y="187.1">SW4</text>
<text x="482" y="190.1">C7</text>
<text x="497.6" y="189.9">C8</text>
<text x="250.8" y="192.4">C9</text>
<text x="277.5" y="192.4">C10</text>
<text x="306.7" y="192.4">C11</text>
<text x="453.6" y="192.7">R4</text>
<text x="112.5" y="199">D2</text>
<text x="193.3" y="201.6">TF1</text>
<text x="214.9" y="200.1">RN1</text>
<text x="395.2" y="201.4">RN2</text>
<text x="437.7" y="199.3">R5</text>
<text x="141.6" y="206.6">C12</text>
<text x="445.2" y="205.3">Q1</text>
<text x="270.2" y="212.8">SW5</text>
<text x="307.1" y="212.8">SW6</text>
<text x="459.3" y="218">OPTO1</text>
<text x="285.5" y="224.2">C13</text>
<text x="322.3" y="224.2">C14</text>
<text x="132.5" y="275.3">LCD1</text>
<text x="272.8" y="285.2">U6</text>
<text x="173" y="292.8">R6</text>
<text x="181.9" y="292.9">R7</text>
<text x="191.8" y="293">R8</text>
<text x="295.4" y="296.7">R9</text>
<text x="319.5" y="295.4">U7</text>
<text x="174" y="305.8" transform="rotate(-90 174 305.8)">LED2</text>
<text x="195.1" y="304.4">LED3</text>
<text x="349.2" y="301.9">R10</text>
<text x="356.4" y="302.1">R11</text>
<text x="185.4" y="307.1" transform="rotate(-90 185.4 307.1)">LED1</text>
<text x="285.3" y="310.9">D3</text>
</g>
<g font-size="2.3">
<text x="118.8" y="82.5">A1</text>
<text x="122.6" y="83.8">GND</text>
<text x="128.5" y="78.2" transform="rotate(-90 128.5 78.2)">20</text>
<text x="129.5" y="81.9" transform="rotate(-90 129.5 81.9)">EH</text>
<text x="138.6" y="78.2" transform="rotate(-90 138.6 78.2)">19</text>
<text x="139.7" y="81.9" transform="rotate(-90 139.7 81.9)">EH</text>
<text x="141.1" y="83.8">GND</text>
<text x="147.2" y="82.5">B12</text>
<text x="261.6" y="88.4" transform="rotate(-90 261.6 88.4)">1</text>
<text x="264.1" y="88.4" transform="rotate(-90 264.1 88.4)">2</text>
<text x="266.7" y="88.4" transform="rotate(-90 266.7 88.4)">3</text>
<text x="447.9" y="86.3">1</text>
<text x="447.9" y="88.8">2</text>
<text x="450.3" y="87.6">GND</text>
<text x="466.3" y="84.4" transform="rotate(-90 466.3 84.4)">41</text>
<text x="478.9" y="87.6">GND</text>
<text x="485" y="88.8">39</text>
<text x="485" y="86.3">40</text>
<text x="118.8" y="95.2">A6</text>
<text x="118.8" y="92.7">A5</text>
<text x="118.8" y="90.1">A4</text>
<text x="122.6" y="93.9">CC1</text>
<text x="122.6" y="91.4">VBUS</text>
<text x="140" y="91.4">VBUS</text>
<text x="140.2" y="93.9">SBU2</text>
<text x="147.2" y="90.1">B9</text>
<text x="147.2" y="92.7">B8</text>
<text x="147.2" y="95.2">B7</text>
<text x="447.9" y="91.4">3</text>
<text x="447.9" y="93.9">4</text>
<text x="450.3" y="90.1">3V3</text>
<text x="450.3" y="92.7">EN</text>
<text x="450.3" y="95.2">IO4</text>
<text x="467.6" y="90.5" transform="rotate(-90 467.6 90.5)">GND</text>
<text x="478.1" y="95.2">TXD0</text>
<text x="480.3" y="92.7">IO2</text>
<text x="480.3" y="90.1">IO1</text>
<text x="485" y="93.9">37</text>
<text x="485" y="91.4">38</text>
<text x="118.8" y="100.3">A8</text>
<text x="118.8" y="97.7">A7</text>
<text x="122.6" y="101.5">SBU1</text>
<text x="122.6" y="99">Dn1</text>
<text x="122.6" y="96.5">Dp1</text>
<text x="141.6" y="101.5">CC2</text>
<text x="142" y="96.5">Dn2</text>
<text x="142" y="99">Dp2</text>
<text x="147.2" y="97.7">B6</text>
<text x="147.2" y="100.3">B5</text>
<text x="301.2" y="97.1" transform="rotate(-90 301.2 97.1)">4</text>
<text x="339.3" y="97.1" transform="rotate(-90 339.3 97.1)">4</text>
<text x="447.9" y="96.5">5</text>
<text x="447.9" y="99">6</text>
<text x="447.9" y="101.5">7</text>
<text x="450.3" y="97.7">IO5</text>
<text x="450.3" y="100.3">IO6</text>
<text x="477.9" y="97.7">RXD0</text>
<text x="479" y="100.3">IO42</text>
<text x="485" y="101.5">34</text>
<text x="485" y="99">35</text>
<text x="485" y="96.5">36</text>
<text x="118.8" y="102.8">A9</text>
<text x="122.6" y="104.1">VBUS</text>
<text x="140" y="104.1">VBUS</text>
<text x="147.2" y="102.8">B4</text>
<text x="259.3" y="103.6">3</text>
<text x="302.5" y="104.5" transform="rotate(-90 302.5 104.5)">VOUT</text>
<text x="340.6" y="104.5" transform="rotate(-90 340.6 104.5)">VOUT</text>
<text x="447.9" y="104.1">8</text>
<text x="447.9" y="106.6">9</text>
<text x="450.3" y="102.8">IO7</text>
<text x="450.3" y="105.4">IO15</text>
<text x="450.3" y="107.9">IO16</text>
<text x="479" y="107.9">IO39</text>
<text x="479" y="105.4">IO40</text>
<text x="479" y="102.8">IO41</text>
<text x="485" y="106.6">32</text>
<text x="485" y="104.1">33</text>
<text x="117.5" y="110.4">A12</text>
<text x="122.6" y="111.7">GND</text>
<text x="141.1" y="111.7">GND</text>
<text x="147.2" y="110.4">B1</text>
<text x="259.3" y="108.7">2</text>
<text x="259.3" y="113.8">1</text>
<text x="446.7" y="109.2">10</text>
<text x="446.7" y="111.7">11</text>
<text x="450.3" y="110.4">IO17</text>
<text x="450.3" y="113">IO18</text>
<text x="479" y="113">IO37</text>
<text x="479" y="110.4">IO38</text>
<text x="485" y="111.7">30</text>
<text x="485" y="109.2">31</text>
<text x="128.5" y="119" transform="rotate(-90 128.5 119)">17</text>
<text x="129.8" y="115.4" transform="rotate(-90 129.8 115.4)">EH</text>
<text x="138.6" y="119" transform="rotate(-90 138.6 119)">18</text>
<text x="139.9" y="115.4" transform="rotate(-90 139.9 115.4)">EH</text>
<text x="298.7" y="116.4" transform="rotate(-90 298.7 116.4)">3</text>
<text x="299.9" y="114.1" transform="rotate(-90 299.9 114.1)">VIN</text>
<text x="301.2" y="116.4" transform="rotate(-90 301.2 116.4)">2</text>
<text x="302.5" y="114.1" transform="rotate(-90 302.5 114.1)">VOUT</text>
<text x="303.7" y="116.4" transform="rotate(-90 303.7 116.4)">1</text>
<text x="305" y="114.1" transform="rotate(-90 305 114.1)">GND</text>
<text x="336.8" y="116.4" transform="rotate(-90 336.8 116.4)">3</text>
<text x="338" y="114.1" transform="rotate(-90 338 114.1)">VIN</text>
<text x="339.3" y="116.4" transform="rotate(-90 339.3 116.4)">2</text>
<text x="340.6" y="114.1" transform="rotate(-90 340.6 114.1)">VOUT</text>
<text x="341.8" y="116.4" transform="rotate(-90 341.8 116.4)">1</text>
<text x="343.1" y="114.1" transform="rotate(-90 343.1 114.1)">GND</text>
<text x="446.7" y="114.2">12</text>
<text x="446.7" y="116.8">13</text>
<text x="446.7" y="119.3">14</text>
<text x="450.3" y="115.5">IO8</text>
<text x="450.3" y="118.1">IO19</text>
<text x="479" y="118.1">IO35</text>
<text x="479" y="115.5">IO36</text>
<text x="485" y="119.3">27</text>
<text x="485" y="116.8">28</text>
<text x="485" y="114.2">29</text>
<text x="450.3" y="120.6">IO20</text>
<text x="480.3" y="120.6">IO0</text>
<text x="453.6" y="129.3" transform="rotate(-90 453.6 129.3)">IO3</text>
<text x="456.1" y="129.3" transform="rotate(-90 456.1 129.3)">IO46</text>
<text x="458.7" y="129.3" transform="rotate(-90 458.7 129.3)">IO9</text>
<text x="461.2" y="129.3" transform="rotate(-90 461.2 129.3)">IO10</text>
<text x="463.8" y="129.3" transform="rotate(-90 463.8 129.3)">IO11</text>
<text x="466.3" y="129.3" transform="rotate(-90 466.3 129.3)">IO12</text>
<text x="468.8" y="129.3" transform="rotate(-90 468.8 129.3)">IO13</text>
<text x="471.4" y="129.3" transform="rotate(-90 471.4 129.3)">IO14</text>
<text x="473.9" y="129.3" transform="rotate(-90 473.9 129.3)">IO21</text>
<text x="476.5" y="129.3" transform="rotate(-90 476.5 129.3)">IO47</text>
<text x="479" y="129.3" transform="rotate(-90 479 129.3)">IO48</text>
<text x="481.5" y="129.3" transform="rotate(-90 481.5 129.3)">IO45</text>
<text x="452.3" y="132.9" transform="rotate(-90 452.3 132.9)">15</text>
<text x="454.9" y="132.9" transform="rotate(-90 454.9 132.9)">16</text>
<text x="457.4" y="132.9" transform="rotate(-90 457.4 132.9)">17</text>
<text x="460" y="132.9" transform="rotate(-90 460 132.9)">18</text>
<text x="462.5" y="132.9" transform="rotate(-90 462.5 132.9)">19</text>
<text x="465" y="132.9" transform="rotate(-90 465 132.9)">20</text>
<text x="467.6" y="132.9" transform="rotate(-90 467.6 132.9)">21</text>
<text x="470.1" y="132.9" transform="rotate(-90 470.1 132.9)">22</text>
<text x="472.7" y="132.9" transform="rotate(-90 472.7 132.9)">23</text>
<text x="475.2" y="132.9" transform="rotate(-90 475.2 132.9)">24</text>
<text x="477.7" y="132.9" transform="rotate(-90 477.7 132.9)">25</text>
<text x="480.3" y="132.9" transform="rotate(-90 480.3 132.9)">26</text>
<text x="171.1" y="190.4">1</text>
<text x="173.4" y="191.7">DAT2</text>
<text x="186.9" y="188.6" transform="rotate(-90 186.9 188.6)">12</text>
<text x="189.4" y="188.6" transform="rotate(-90 189.4 188.6)">13</text>
<text x="262.6" y="191.7">3</text>
<text x="262.6" y="186.6">1</text>
<text x="269" y="191.7">4</text>
<text x="269" y="186.6">2</text>
<text x="290.6" y="191.7">3</text>
<text x="290.6" y="186.6">1</text>
<text x="296.9" y="191.7">4</text>
<text x="296.9" y="186.6">2</text>
<text x="319.8" y="191.7">3</text>
<text x="319.8" y="186.6">1</text>
<text x="326.1" y="191.7">4</text>
<text x="326.1" y="186.6">2</text>
<text x="171.1" y="195.5">3</text>
<text x="171.1" y="193">2</text>
<text x="173.4" y="196.8">CMD</text>
<text x="173.4" y="194.3">CD/DAT3</text>
<text x="188.2" y="192.7" transform="rotate(-90 188.2 192.7)">G1</text>
<text x="190.7" y="192.7" transform="rotate(-90 190.7 192.7)">G2</text>
<text x="353.3" y="193.8" transform="rotate(-90 353.3 193.8)">D</text>
<text x="358.4" y="193.8" transform="rotate(-90 358.4 193.8)">E</text>
<text x="171.1" y="203.1">6</text>
<text x="171.1" y="200.6">5</text>
<text x="171.1" y="198.1">4</text>
<text x="173.4" y="201.9">CLK</text>
<text x="173.4" y="199.3">VDD</text>
<text x="350.5" y="198.1">7</text>
<text x="361.4" y="198.1">6</text>
<text x="103.8" y="204.4">1</text>
<text x="103.8" y="207">2</text>
<text x="103.8" y="209.5">3</text>
<text x="106.1" y="205.7">I/O1</text>
<text x="106.1" y="208.2">GND</text>
<text x="117.2" y="208.2">VCC</text>
<text x="117.7" y="205.7">I/O4</text>
<text x="123.1" y="209.5">4</text>
<text x="123.1" y="207">5</text>
<text x="123.1" y="204.4">6</text>
<text x="171.1" y="208.2">8</text>
<text x="171.1" y="205.7">7</text>
<text x="173.4" y="209.5">DAT1</text>
<text x="173.4" y="207">DAT0</text>
<text x="173.4" y="204.4">VSS</text>
<text x="353.3" y="205.5" transform="rotate(-90 353.3 205.5)">A</text>
<text x="355.8" y="205.6" transform="rotate(-90 355.8 205.6)">C</text>
<text x="358.4" y="205.5" transform="rotate(-90 358.4 205.5)">B</text>
<text x="454.4" y="208.2">1</text>
<text x="468.4" y="208.2">8</text>
<text x="106.1" y="210.8">I/O2</text>
<text x="117.7" y="210.8">I/O3</text>
<text x="171.1" y="210.8">9</text>
<text x="173.4" y="212">CD</text>
<text x="188.2" y="213.2" transform="rotate(-90 188.2 213.2)">G3</text>
<text x="190.7" y="213.2" transform="rotate(-90 190.7 213.2)">G4</text>
<text x="454.4" y="215.8">4</text>
<text x="454.4" y="213.3">3</text>
<text x="454.4" y="210.8">2</text>
<text x="468.4" y="215.8">5</text>
<text x="186.9" y="216.8" transform="rotate(-90 186.9 216.8)">10</text>
<text x="189.4" y="216.8" transform="rotate(-90 189.4 216.8)">11</text>
<text x="266.5" y="218.4">1</text>
<text x="277.9" y="218.4">2</text>
<text x="303.3" y="218.4">1</text>
<text x="314.7" y="218.4">2</text>
<text x="275.9" y="298.4">PE</text>
<text x="281.2" y="299.4">MT</text>
<text x="310.9" y="300.9">1</text>
<text x="310.9" y="303.5">2</text>
<text x="313.9" y="301.9">AN</text>
<text x="313.9" y="304.5">CAT</text>
<text x="323.1" y="304.5">GND</text>
<text x="323.4" y="301.9">VCC</text>
<text x="329.9" y="303.5">5</text>
<text x="329.9" y="300.9">6</text>
<text x="115.8" y="309.3" transform="rotate(-90 115.8 309.3)">1</text>
<text x="116.8" y="306.3" transform="rotate(-90 116.8 306.3)">GND</text>
<text x="118.3" y="309.3" transform="rotate(-90 118.3 309.3)">2</text>
<text x="119.3" y="306.3" transform="rotate(-90 119.3 306.3)">VCC</text>
<text x="120.9" y="309.3" transform="rotate(-90 120.9 309.3)">3</text>
<text x="121.9" y="306.3" transform="rotate(-90 121.9 306.3)">SDA</text>
<text x="123.4" y="309.3" transform="rotate(-90 123.4 309.3)">4</text>
<text x="124.4" y="306.3" transform="rotate(-90 124.4 306.3)">SCL</text>
<text x="310.9" y="306">3</text>
<text x="313.9" y="307">NC</text>
<text x="324.9" y="307">VO</text>
<text x="329.9" y="306">4</text>
</g>
<g font-size="2.2" fill="#00f">
<text x="183.1" y="95">USB_N</text>
<text x="415" y="92.4">CHIP_EN</text>
<text x="434.7" y="91.2">CHIP_EN</text>
<text x="438.6" y="93.7">BTN1</text>
<text x="183.1" y="97.5">USB_P</text>
<text x="438.6" y="96.2">BTN2</text>
<text x="438.6" y="98.8">BTN3</text>
<text x="435.3" y="103.9">MIDI_RX</text>
<text x="436.9" y="106.4">ENC_A</text>
<text x="434.8" y="111.5">ENC_SW</text>
<text x="436.9" y="108.9">ENC_B</text>
<text x="491.2" y="108.9">FB</text>
<text x="436.9" y="116.6">USB_N</text>
<text x="437" y="119.1">USB_P</text>
<text x="439.7" y="114">SDA</text>
<text x="490.5" y="119.1">IO0</text>
<text x="457.7" y="142.9" transform="rotate(-90 457.7 142.9)">SCLK</text>
<text x="460.2" y="140.3" transform="rotate(-90 460.2 140.3)">CS</text>
<text x="462.8" y="142.9" transform="rotate(-90 462.8 142.9)">MOSI</text>
<text x="465.3" y="141.5" transform="rotate(-90 465.3 141.5)">CLK</text>
<text x="467.8" y="142.9" transform="rotate(-90 467.8 142.9)">MISO</text>
<text x="305.3" y="186.4">BTN3</text>
<text x="359.2" y="186.4">ENC_SW</text>
<text x="161.8" y="195.3">MOSI</text>
<text x="164.3" y="192.8">CS</text>
<text x="163.1" y="200.4">CLK</text>
<text x="430.8" y="202.9">FB</text>
<text x="94.5" y="209.3">CLK</text>
<text x="95.7" y="204.2">CS</text>
<text x="128" y="209.3">MOSI</text>
<text x="128" y="204.2">MISO</text>
<text x="161.8" y="205.5">MISO</text>
<text x="346.7" y="208">ENC_A</text>
<text x="359.2" y="208">ENC_B</text>
<text x="203.7" y="212.9" transform="rotate(-90 203.7 212.9)">CS</text>
<text x="206.2" y="215.4" transform="rotate(-90 206.2 215.4)">MISO</text>
<text x="208.8" y="215.4" transform="rotate(-90 208.8 215.4)">MOSI</text>
<text x="384" y="219.7" transform="rotate(-90 384 219.7)">ENC_A</text>
<text x="386.6" y="219.7" transform="rotate(-90 386.6 219.7)">ENC_B</text>
<text x="389.1" y="221.8" transform="rotate(-90 389.1 221.8)">ENC_SW</text>
<text x="190.2" y="282.9">FB</text>
<text x="368" y="305.8">MIDI_RX</text>
<text x="121.1" y="322" transform="rotate(-90 121.1 322)">SDA</text>
<text x="123.7" y="323.2" transform="rotate(-90 123.7 323.2)">SCLK</text>
</g>
<g font-size="1.6" fill="#a00000">
<text x="270.8" y="299.3">3</text>
<text x="278.6" y="299.3">1</text>
<text x="272.8" y="301.9">5</text>
<text x="273.3" y="304.4">2</text>
<text x="276.4" y="301.9">4</text>
</g>
</svg>
